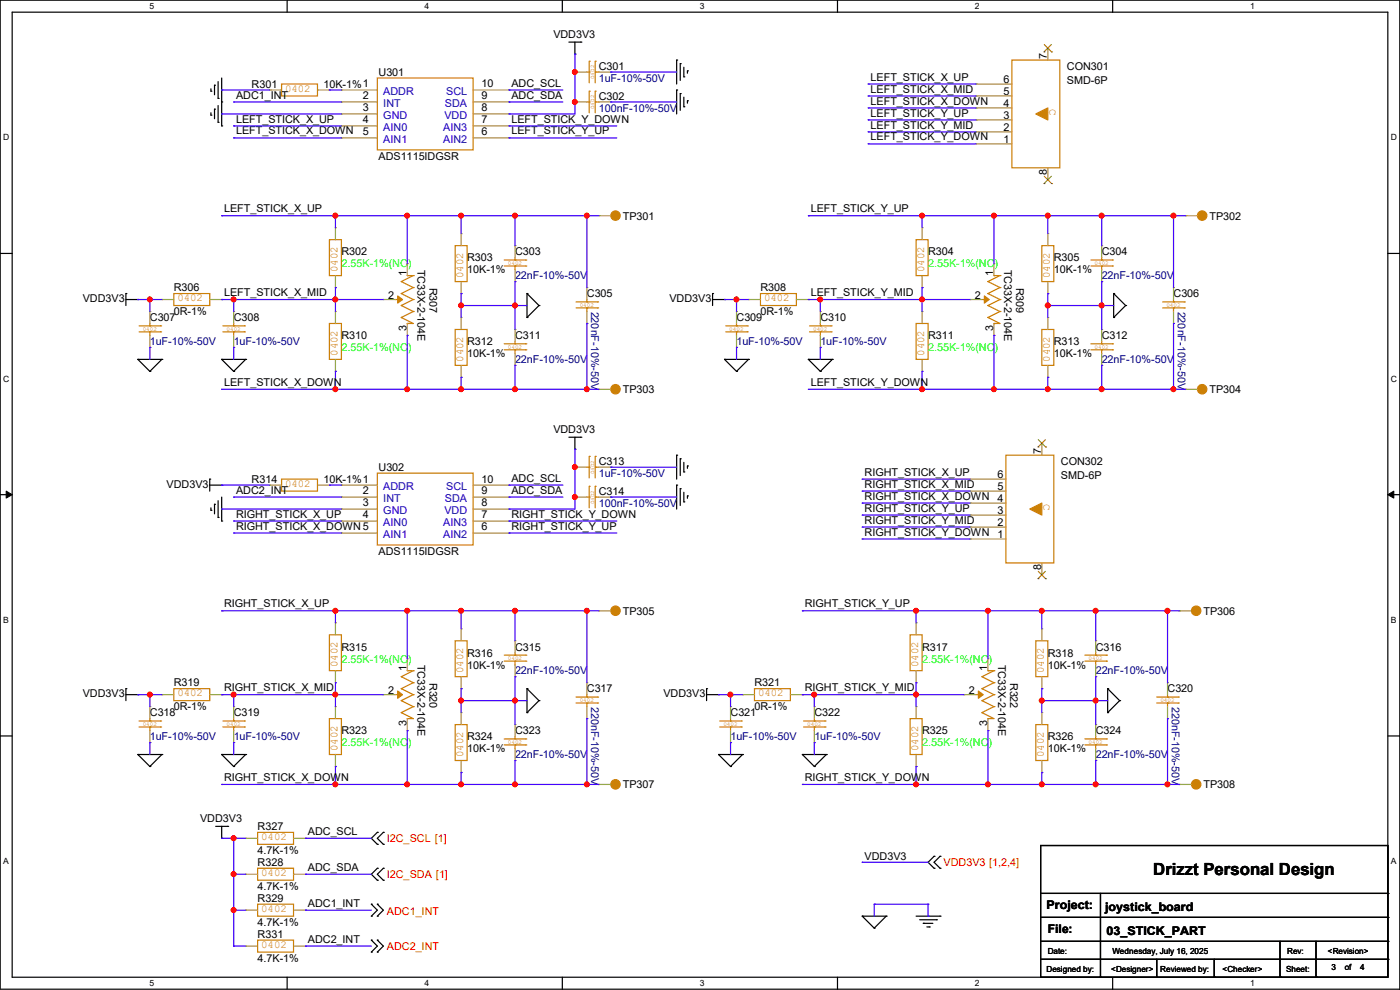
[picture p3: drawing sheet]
<svg xmlns="http://www.w3.org/2000/svg" width="297mm" height="210mm" viewBox="0 0 297 210" stroke-linecap="round" stroke-linejoin="round" font-family="sans-serif">
<path d="M0 0h297v209.8h-297zM2.6 2.6h291.8v204.7h-291.8z" fill="none" stroke="#000" stroke-width=".25"/>
<g fill="#fff">
<path d="M31.7 .3h1v2h-1z"/>
<path d="M31.7 207.6h1v1.9h-1z"/>
</g>
<path d="M60.9 0v2.6M60.9 207.3v2.5" fill="none" stroke="#000" stroke-width=".25"/>
<g fill="#fff">
<path d="M90.1 .3h1v2h-1z"/>
<path d="M90.1 207.6h1v1.9h-1z"/>
</g>
<path d="M119.3 0v2.6M119.3 207.3v2.5" fill="none" stroke="#000" stroke-width=".25"/>
<g fill="#fff">
<path d="M148.5 .3h.9v2h-.9z"/>
<path d="M148.5 207.6h.9v1.9h-.9z"/>
</g>
<path d="M177.7 0v2.6M177.7 207.3v2.5" fill="none" stroke="#000" stroke-width=".25"/>
<g fill="#fff">
<path d="M206.8 .3h1v2h-1z"/>
<path d="M206.8 207.6h1v1.9h-1z"/>
</g>
<path d="M236.1 0v2.6M236.1 207.3v2.5" fill="none" stroke="#000" stroke-width=".25"/>
<g fill="#fff">
<path d="M265.2 .3h1v2h-1z"/>
<path d="M265.2 207.6h1v1.9h-1z"/>
<path d="M.7 28.2h1.2v1.9h-1.2z"/>
<path d="M295.1 28.2h1.2v1.9h-1.2z"/>
<path d="M.7 79.3h1.2v2h-1.2z"/>
<path d="M295.1 79.3h1.2v2h-1.2z"/>
</g>
<path d="M0 53.8h2.6M294.4 53.8h2.6" fill="none" stroke="#000" stroke-width=".25"/>
<g fill="#fff">
<path d="M.7 130.5h1.2v2h-1.2z"/>
<path d="M295.1 130.5h1.1v2h-1.1z"/>
</g>
<path d="M0 104.9h2.6M294.4 104.9h2.6" fill="none" stroke="#000" stroke-width=".25"/>
<path d="M1.3 104.2l1.3 .7-1.3 .8zM294.4 104.9l1.3-.7v1.5z" fill="#000" stroke="#000" stroke-width=".21"/>
<g fill="#fff">
<path d="M.7 181.7h1.2v2h-1.2z"/>
<path d="M295.1 181.7h1.1v2h-1.1z"/>
</g>
<g fill="none" stroke="#000" stroke-width=".25">
<path d="M44.7 19.3h.1M44.7 18.8v.5M45.5 18.1h.1M45.5 18.1v2M46.3 17.3v3.6M47 16.6v10.1M120.7 8.9h2.5M122 11.5h.1M122 8.9v2.6M123.2 8.9h.1M143.6 12.7h.1M143.6 19.1h.1"/>
<path d="M143.6 12.7v5.1M143.6 19.1v5.1M144.3 13.5h.1M144.3 19.9h.1M144.3 13.5v3.6M144.3 19.9v3.5M145.1 16.3h.1M145.1 14.3v2M145.8 15h.1M145.8 15v.5M44.7 24.4h.1M44.7 23.9v.5"/>
<path d="M45.5 23.2h.1M45.5 23.2v2M46.3 20.9h.1M46.3 26h.1M46.3 22.4v3.6M47 21.6h.1M47 26.7h.1M145.1 22.6h.1M145.1 20.6v2M145.8 21.4h.1M145.8 21.4v.5M26.7 62.3h.1"/>
<path d="M26.7 63.5h2.6M26.7 62.3v2.5M29.3 63.5h.1M29.3 76.2h.1M29.3 76.2h5M29.3 76.2l2.5 2.6M31.8 78.8h.1M34.3 76.2h.1M34.3 76.2l-2.5 2.6M47 76.2h.1M47 76.2h5.1M47 76.2l2.6 2.6"/>
<path d="M49.6 78.8h.1M52.1 76.2h.1M52.1 76.2l-2.5 2.6M111.8 62.3h.1M111.8 67.4h.1M111.8 62.3v5.1M111.8 62.3l2.5 2.5M114.3 64.8h.1M114.3 64.8l-2.5 2.6M151.2 62.3h.1M151.2 63.5h2.5M151.2 62.3v2.5"/>
<path d="M153.7 63.5h.1M153.7 76.2h.1M153.7 76.2h5.1M153.7 76.2l2.6 2.6M156.3 78.8h.1M158.8 76.2h.1M158.8 76.2l-2.5 2.6M171.5 76.2h.1M171.5 76.2h5.1M171.5 76.2l2.5 2.6M174 78.8h.1M176.6 76.2h.1"/>
<path d="M176.6 76.2l-2.6 2.6M236.3 62.3h.1M236.3 67.4h.1M236.3 62.3v5.1M236.3 62.3l2.5 2.5M238.8 64.8h.1M238.8 64.8l-2.5 2.6M120.7 92.8h2.5M122 95.3h.1M122 92.8v2.5M123.2 92.8h.1M143.6 96.6h.1"/>
<path d="M143.6 96.6v5M144.3 97.3h.1M144.3 97.3v3.6M145.1 98.1v2M145.8 98.8h.1M145.8 98.8v.6M44.5 101.6h.1M44.5 102.9h2.5M44.5 101.6v2.6M44.7 108.2h.1M44.7 107.7v.5M45.5 107h.1"/>
<path d="M45.5 107v2M46.3 109.8h.1M46.3 106.2v3.6M47 110.5h.1M47 102.9h.1M47 105.5v5M143.6 102.9h.1M143.6 102.9v5.1M144.3 103.7h.1M144.3 103.7v3.5M145.1 100.1h.1M145.1 106.5h.1"/>
<path d="M145.1 104.4v2.1M145.8 105.2h.1M145.8 105.2v.5M0 156.1h2.6M26.7 146.1h.1M26.7 146.1v2.5M26.7 147.4h2.6M29.3 147.4h.1M111.8 146.1h.1M111.8 151.2h.1M111.8 146.1v5.1M111.8 146.1l2.5 2.5"/>
<path d="M114.3 148.6h.1M114.3 148.6l-2.5 2.6M149.9 146.1h.1M149.9 147.4h2.5M149.9 146.1v2.5M152.4 147.4h.1M235 146.1h.1M235 151.2h.1M235 146.1v5.1M235 146.1l2.5 2.5M237.5 148.6h.1M237.5 148.6l-2.5 2.6"/>
<path d="M294.4 156.1h2.6M29.3 160.1h.1M29.3 160.1h5M29.3 160.1l2.5 2.5M31.8 162.6h.1M34.3 160.1h.1M34.3 160.1l-2.5 2.5M45.8 175.3h2.5M47 160.1h.1M47 177.8h.1M47 175.3v2.5M47 160.1h5.1"/>
<path d="M47 160.1l2.6 2.5M48.3 175.3h.1M49.6 162.6h.1M52.1 160.1h.1M52.1 160.1l-2.5 2.5M80.1 176.6h.1M80.1 179.1h.1M80.1 176.6l-1.3 1.2 1.3 1.3M81.3 179.1h.1M81.3 176.6h.1M81.3 176.6l-1.2 1.2 1.2 1.3M152.4 160.1h.1"/>
<path d="M152.4 160.1h5.1M152.4 160.1l2.6 2.5M155 162.6h.1M157.5 160.1h.1M157.5 160.1l-2.5 2.5M170.2 160.1h.1M170.2 160.1h5.1M170.2 160.1l2.6 2.5M172.8 162.6h.1M175.3 160.1h.1M175.3 160.1l-2.5 2.5M220.8 179.4h73.6v27.9h-73.6z"/>
<path d="M78.8 194.4h.1M78.8 191.8h.1M78.8 199.4h.1M78.8 191.8l1.3 1.3-1.3 1.3M78.8 199.4l1.3 1.3-1.3 1.3M80.1 194.4h.1M80.1 191.8h.1M80.1 199.4h.1M80.1 184.2h.1M80.1 186.7h.1M80.1 191.8l1.2 1.3-1.2 1.3M80.1 199.4l1.2 1.3-1.2 1.3"/>
<path d="M80.1 184.2l-1.3 1.3 1.3 1.2M81.3 186.7h.1M81.3 184.2h.1M81.3 184.2l-1.2 1.3 1.2 1.2M182.9 194.4h.1M182.9 194.4h5.1M182.9 194.4l2.6 2.5M185.5 196.9h.1M188 194.4h.1M188 194.4l-2.5 2.5M194.4 194.4h5M195.1 195.1h3.6"/>
<path d="M195.9 195.9h.1M195.9 195.9h2M196.6 196.6h.5M197.1 196.6h.1M198.2 181.7h.1M198.2 184.2h.1M198.2 181.7l-1.3 1.2 1.3 1.3M198.7 195.1h.1M199.4 194.4h.1M199.4 184.2h.1M199.4 181.7h.1M199.4 181.7l-1.2 1.2 1.2 1.3"/>
<path d="M220.8 189.5h73.6M220.8 194.6h73.6M220.8 199.7h73.6M233.5 189.5v17.8M271.6 199.7v7.6M279.2 199.7v7.6M294.4 189.5h.1M294.4 194.6h.1M294.4 199.7h.1M78.8 202h.1M80.1 202h.1M220.8 203.5h73.6"/>
<path d="M233.5 207.3h.1M245.4 207.3h.1M245.4 203.5v3.8M257.6 207.3h.1M257.6 203.5v3.8M271.6 207.3h.1M279.2 207.3h.1M294.4 203.5h.1"/>
</g>
<g fill="#cc8006" stroke="#cc8006" stroke-width=".25">
<path d="M84.4 146.6l1 .8-1 .7z" fill-rule="evenodd"/>
<path d="M84.4 62.8l1 .7-1 .8z" fill-rule="evenodd"/>
<path d="M208.8 62.8l1 .7-1 .8z" fill-rule="evenodd"/>
<path d="M207.6 146.6l1 .8-1 .7z" fill-rule="evenodd"/>
<path d="M219.8 24.2l2.5-1.3v2.5z" fill-rule="evenodd"/>
<path d="M218.5 108l2.5-1.3v2.6z" fill-rule="evenodd"/>
<circle cx="255" cy="45.7" r=".99"/>
<circle cx="130.6" cy="82.6" r=".99"/>
<circle cx="130.6" cy="166.4" r=".99"/>
<circle cx="130.6" cy="129.6" r=".99"/>
<circle cx="253.8" cy="166.4" r=".99"/>
<circle cx="253.8" cy="129.6" r=".99"/>
<circle cx="130.6" cy="45.7" r=".99"/>
<circle cx="255" cy="82.6" r=".99"/>
</g>
<g fill="none" stroke="#a84" stroke-width=".25">
<path d="M57.2 19.1h.1M57.2 19.1h2.5M67.4 19.1h2.5M69.9 19.1h.1M72.4 19.1h.1M72.4 19.1h7.7M100.4 19.1h7.6M108 19.1h.1M122 15.3h.1M122 15.3h2.5M127 15.3h2.6M129.6 15.3h.1"/>
<path d="M207.1 17.8h.1M207.1 17.8h7.6M222.3 10.2h.1M222.3 10.2v2.5M72.4 21.6h.1M72.4 24.2h.1M72.4 26.7h.1M72.4 29.3h.1M72.4 21.6h7.7M72.4 24.2h7.7M72.4 26.7h7.7M72.4 29.3h7.7"/>
<path d="M100.4 21.6h7.6M100.4 24.2h7.6M100.4 26.7h7.6M100.4 29.3h7.6M108 29.3h.1M108 26.7h.1M108 24.2h.1M108 21.6h.1M122 21.6h.1M122 21.6h2.5M127 21.6h2.6M129.6 21.6h.1"/>
<path d="M207.1 30.5h.1M207.1 28h.1M207.1 25.4h.1M207.1 22.9h.1M207.1 20.4h.1M207.1 30.5h7.6M207.1 28h7.6M207.1 25.4h7.6M207.1 22.9h7.6M207.1 20.4h7.6M222.3 38.1h.1M222.3 35.6v2.5"/>
<path d="M71.2 48.3h.1M71.2 48.3v2.5M71.2 58.5v2.5M86.4 55.9h.1M86.4 55.9v2.6M97.8 49.6h.1M97.8 49.6v2.5M97.8 59.7v2.6M109.3 52.1h.1M109.3 59.7h.1M109.3 52.1v2.6M109.3 57.2v2.5"/>
<path d="M127 45.8h.1M127 45.8h2.6M195.6 48.3h.1M195.6 48.3v2.5M195.6 58.5v2.5M210.9 55.9h.1M210.9 55.9v2.6M222.3 49.6h.1M222.3 49.6v2.5M222.3 59.7v2.6M233.7 52.1h.1M233.7 59.7h.1"/>
<path d="M233.7 52.1v2.6M233.7 57.2v2.5M251.5 45.8h.1M251.5 45.8h2.5M31.8 66.1h.1M31.8 73.7h.1M31.8 66.1v2.5M31.8 71.2v2.5M34.3 63.5h.1M34.3 63.5h2.6M44.5 63.5h2.5M47 63.5h.1"/>
<path d="M49.6 66.1h.1M49.6 73.7h.1M49.6 66.1v2.5M49.6 71.2v2.5M71.2 61h.1M71.2 66.1h.1M71.2 78.8h.1M71.2 66.1v2.5M71.2 76.2v2.6M81.3 63.5h.1M81.3 63.5h2.6M86.4 71.2h.1"/>
<path d="M86.4 68.6v2.6M97.8 67.4h.1M97.8 62.3h.1M97.8 67.4v2.5M97.8 77.5v2.6M109.3 69.9h.1M109.3 77.5h.1M109.3 69.9v2.5M109.3 75v2.5M124.5 61h.1M124.5 68.6h.1M124.5 61v2.5"/>
<path d="M124.5 66.1v2.5M156.3 66.1h.1M156.3 73.7h.1M156.3 66.1v2.5M156.3 71.2v2.5M158.8 63.5h.1M158.8 63.5h2.5M169 63.5h2.5M171.5 63.5h.1M174 66.1h.1M174 73.7h.1M174 66.1v2.5"/>
<path d="M174 71.2v2.5M195.6 66.1h.1M195.6 78.8h.1M195.6 61h.1M195.6 66.1v2.5M195.6 76.2v2.6M205.8 63.5h.1M205.8 63.5h2.5M210.9 71.2h.1M210.9 68.6v2.6M222.3 62.3h.1M222.3 67.4h.1"/>
<path d="M222.3 67.4v2.5M222.3 77.5v2.6M233.7 69.9h.1M233.7 77.5h.1M233.7 69.9v2.5M233.7 75v2.5M249 61h.1M249 68.6h.1M249 61v2.5M249 66.1v2.5M97.8 80.1h.1M122 99.1h.1"/>
<path d="M122 99.1h2.5M127 82.6h.1M127 82.6h2.6M127 99.1h2.6M129.6 99.1h.1M221 94h.1M221 94v2.6M222.3 80.1h.1M251.5 82.6h.1M251.5 82.6h2.5M57.2 102.9h.1M57.2 102.9h2.5"/>
<path d="M67.4 102.9h2.5M69.9 102.9h.1M72.4 102.9h.1M72.4 105.5h.1M72.4 108h.1M72.4 110.5h.1M72.4 113.1h.1M72.4 105.5h7.7M72.4 102.9h7.7M72.4 108h7.7M72.4 110.5h7.7M72.4 113.1h7.7"/>
<path d="M100.4 105.5h7.6M100.4 102.9h7.6M100.4 108h7.6M100.4 110.5h7.6M100.4 113.1h7.6M108 113.1h.1M108 110.5h.1M108 108h.1M108 105.5h.1M108 102.9h.1M122 105.5h.1M122 105.5h2.5"/>
<path d="M127 105.5h2.6M129.6 105.5h.1M205.8 114.3h.1M205.8 111.8h.1M205.8 109.3h.1M205.8 106.7h.1M205.8 104.2h.1M205.8 101.6h.1M205.8 114.3h7.6M205.8 111.8h7.6M205.8 109.3h7.6M205.8 106.7h7.6"/>
<path d="M205.8 104.2h7.6M205.8 101.6h7.6M221 119.4v2.6M71.2 132.1h.1M71.2 132.1v2.6M86.4 139.7h.1M86.4 139.7v2.6M97.8 133.4h.1M97.8 133.4v2.5M109.3 135.9h.1M109.3 135.9v2.6M127 129.6h.1"/>
<path d="M127 129.6h2.6M194.4 132.1h.1M194.4 132.1v2.6M209.6 139.7h.1M209.6 139.7v2.6M221 133.4h.1M221 122h.1M221 133.4v2.5M232.5 135.9h.1M232.5 135.9v2.6M250.2 129.6h.1M250.2 129.6h2.6"/>
<path d="M31.8 149.9h.1M31.8 157.5h.1M31.8 149.9v2.5M31.8 155v2.5M34.3 147.4h.1M34.3 147.4h2.6M44.5 147.4h2.5M47 147.4h.1M49.6 149.9h.1M49.6 157.5h.1M49.6 149.9v2.5M49.6 155v2.5"/>
<path d="M71.2 149.9h.1M71.2 144.8h.1M71.2 142.3v2.5M71.2 149.9v2.5M81.3 147.4h.1M81.3 147.4h2.6M86.4 155h.1M86.4 152.4v2.6M97.8 146.1h.1M97.8 151.2h.1M97.8 143.6v2.5M97.8 151.2v2.5"/>
<path d="M109.3 153.7h.1M109.3 143.6h.1M109.3 141v2.6M109.3 153.7v2.6M109.3 158.8v2.5M124.5 144.8h.1M124.5 152.4h.1M124.5 144.8v2.6M124.5 149.9v2.5M155 149.9h.1M155 157.5h.1M155 149.9v2.5"/>
<path d="M155 155v2.5M157.5 147.4h.1M157.5 147.4h2.6M167.7 147.4h2.5M170.2 147.4h.1M172.8 149.9h.1M172.8 157.5h.1M172.8 149.9v2.5M172.8 155v2.5M194.4 149.9h.1M194.4 144.8h.1M194.4 142.3v2.5"/>
<path d="M194.4 149.9v2.5M204.5 147.4h.1M204.5 147.4h2.6M209.6 155h.1M209.6 152.4v2.6M221 146.1h.1M221 151.2h.1M221 143.6v2.5M221 151.2v2.5M232.5 143.6h.1M232.5 153.7h.1M232.5 141v2.6"/>
<path d="M232.5 153.7v2.6M232.5 158.8v2.5M247.7 144.8h.1M247.7 152.4h.1M247.7 144.8v2.6M247.7 149.9v2.5M52.1 177.8h.1M52.1 177.8h2.6M62.3 177.8h2.5M64.8 177.8h.1M71.2 162.6h.1M71.2 160.1v2.5"/>
<path d="M97.8 163.9h.1M97.8 161.3v2.6M109.3 161.3h.1M127 166.4h.1M127 166.4h2.6M194.4 162.6h.1M194.4 160.1v2.5M221 163.9h.1M221 161.3v2.6M232.5 161.3h.1M250.2 166.4h.1M250.2 166.4h2.6"/>
<path d="M52.1 185.5h.1M52.1 193.1h.1M52.1 185.5h2.6M52.1 193.1h2.6M62.3 185.5h2.5M62.3 193.1h2.5M64.8 185.5h.1M64.8 193.1h.1M52.1 200.7h.1M52.1 200.7h2.6M62.3 200.7h2.5M64.8 200.7h.1"/>
</g>
<g fill="none" stroke="#cc8006" stroke-width=".25">
<path d="M59.7 17.8h7.7v2.6h-7.7zM80.1 16.6h20.3v15.2h-20.3zM124.5 15.3h.5M125 15.3h.1M125 13h.1M125 19.3h.1M125 13v4.6M125 19.3v4.6M126.3 13h.1M126.3 15.3h.1M126.3 19.3h.1M126.3 13v4.6"/>
<path d="M126.3 19.3v4.6M126.3 15.3h.7M214.7 12.7h10.1v22.9h-10.1zM124.5 21.6h.5M125 21.6h.1M126.3 21.6h.1M126.3 21.6h.7M69.9 50.8h2.5v7.7h-2.5zM85.1 59.7h.1M85.1 59.7l2.6 1.3M86.4 58.5h.1M86.4 58.5h1"/>
<path d="M87.7 58.5h.1M87.7 58.5l-2.6 1.2M96.6 52.1h2.5v7.6h-2.5zM107 56.4h4.5M107 55.2h4.5M109.3 55.2h.1M109.3 56.4h.1M109.3 54.7v.5M109.3 56.4v.8M111.5 56.4h.1M111.5 55.2h.1M194.4 50.8h2.5v7.7h-2.5z"/>
<path d="M209.6 59.7h.1M209.6 59.7l2.5 1.3M210.9 58.5h.1M210.9 58.5h1M212.1 58.5h.1M212.1 58.5l-2.5 1.2M221 52.1h2.6v7.6h-2.6zM231.4 56.4h4.6M231.4 55.2h4.6M233.7 55.2h.1M233.7 56.4h.1M233.7 54.7v.5"/>
<path d="M233.7 56.4v.8M236 56.4h.1M236 55.2h.1M29.5 70.4h4.6M29.5 69.1h4.6M31.8 69.1h.1M31.8 70.4h.1M31.8 68.6v.5M31.8 70.4v.8M34.1 70.4h.1M34.1 69.1h.1M36.9 62.3h7.6v2.5h-7.6z"/>
<path d="M47.3 70.4h4.6M47.3 69.1h4.6M49.6 69.1h.1M49.6 70.4h.1M49.6 68.6v.5M49.6 70.4v.8M51.9 70.4h.1M51.9 69.1h.1M69.9 68.6h2.5v7.6h-2.5zM83.9 63.5h1.2M85.1 63.5h.1M85.1 67.4h.1"/>
<path d="M85.1 64.8h.1M85.1 62.3h.1M85.1 67.4l2.6 1.2h-1.3M85.1 64.8l2.6 1.3M85.1 62.3l2.6 1.2M86.4 68.6h.1M87.7 66.1h.1M87.7 63.5h.1M87.7 61h.1M87.7 66.1l-2.6 1.3M87.7 63.5l-2.6 1.3M87.7 61l-2.6 1.3"/>
<path d="M96.6 69.9h2.5v7.6h-2.5zM107 74.2h4.5M107 72.9h4.5M109.3 72.9h.1M109.3 74.2h.1M109.3 72.4v.5M109.3 74.2v.8M111.5 74.2h.1M111.5 72.9h.1M122.2 65.3h4.6M122.2 64.1h4.6M124.5 64.1h.1"/>
<path d="M124.5 65.3h.1M124.5 63.5v.6M124.5 65.3v.8M126.8 65.3h.1M126.8 64.1h.1M154 70.4h4.5M154 69.1h4.5M156.3 69.1h.1M156.3 70.4h.1M156.3 68.6v.5M156.3 70.4v.8M158.5 70.4h.1"/>
<path d="M158.5 69.1h.1M161.3 62.3h7.7v2.5h-7.7zM171.7 70.4h4.6M171.7 69.1h4.6M174 69.1h.1M174 70.4h.1M174 68.6v.5M174 70.4v.8M176.3 70.4h.1M176.3 69.1h.1M194.4 68.6h2.5v7.6h-2.5zM208.3 63.5h1.3"/>
<path d="M209.6 63.5h.1M209.6 67.4h.1M209.6 64.8h.1M209.6 62.3h.1M209.6 67.4l2.5 1.2h-1.2M209.6 64.8l2.5 1.3M209.6 62.3l2.5 1.2M210.9 68.6h.1M212.1 66.1h.1M212.1 63.5h.1M212.1 61h.1M212.1 66.1l-2.5 1.3"/>
<path d="M212.1 63.5l-2.5 1.3M212.1 61l-2.5 1.3M221 69.9h2.6v7.6h-2.6zM231.4 74.2h4.6M231.4 72.9h4.6M233.7 72.9h.1M233.7 74.2h.1M233.7 72.4v.5M233.7 74.2v.8M236 74.2h.1M236 72.9h.1M246.7 65.3h4.5"/>
<path d="M246.7 64.1h4.5M249 64.1h.1M249 65.3h.1M249 63.5v.6M249 65.3v.8M251.2 65.3h.1M251.2 64.1h.1M124.5 99.1h.5M125 99.1h.1M125 96.8h.1M125 96.8v4.6M126.3 96.8h.1"/>
<path d="M126.3 99.1h.1M126.3 96.8v4.6M126.3 99.1h.7M213.4 96.6h10.2v22.8h-10.2zM59.7 101.6h7.7v2.6h-7.7zM80.1 100.4h20.3v15.2h-20.3zM124.5 105.5h.5M125 105.5h.1M125 103.2h.1M125 103.2v4.5M126.3 103.2h.1M126.3 105.5h.1"/>
<path d="M126.3 105.5h.7M126.3 103.2v4.5M69.9 134.7h2.5v7.6h-2.5zM96.6 135.9h2.5v7.7h-2.5zM107 139h4.5M109.3 139h.1M109.3 138.5v.5M111.5 139h.1M193.1 134.7h2.5v7.6h-2.5zM219.8 135.9h2.5v7.7h-2.5zM230.2 139h4.5M232.5 139h.1"/>
<path d="M232.5 138.5v.5M234.7 139h.1M29.5 154.2h4.6M29.5 153h4.6M31.8 153h.1M31.8 154.2h.1M31.8 152.4v.6M31.8 154.2v.8M34.1 154.2h.1M34.1 153h.1M36.9 146.1h7.6v2.5h-7.6zM47.3 154.2h4.6"/>
<path d="M47.3 153h4.6M49.6 153h.1M49.6 154.2h.1M49.6 152.4v.6M49.6 154.2v.8M51.9 154.2h.1M51.9 153h.1M69.9 152.4h2.5v7.7h-2.5zM83.9 147.4h1.2M85.1 147.4h.1M85.1 151.2h.1M85.1 148.6h.1"/>
<path d="M85.1 146.1h.1M85.1 143.6h.1M85.1 151.2l2.6 1.2h-1.3M85.1 148.6l2.6 1.3M85.1 146.1l2.6 1.3M85.1 143.6l2.6 1.2M86.4 152.4h.1M86.4 142.3h.1M86.4 142.3h1M87.7 149.9h.1M87.7 147.4h.1M87.7 144.8h.1"/>
<path d="M87.7 142.3h.1M87.7 149.9l-2.6 1.3M87.7 147.4l-2.6 1.2M87.7 144.8l-2.6 1.3M87.7 142.3l-2.6 1.3M96.6 153.7h2.5v7.6h-2.5zM107 140.3h4.5M107 158h4.5M107 156.8h4.5M109.3 156.8h.1M109.3 158h.1M109.3 140.3h.1"/>
<path d="M109.3 140.3v.7M109.3 156.3v.5M109.3 158v.8M111.5 158h.1M111.5 156.8h.1M111.5 140.3h.1M122.2 149.1h4.6M122.2 147.9h4.6M124.5 147.9h.1M124.5 149.1h.1M124.5 147.4v.5M124.5 149.1v.8"/>
<path d="M126.8 149.1h.1M126.8 147.9h.1M152.7 154.2h4.6M152.7 153h4.6M155 153h.1M155 154.2h.1M155 152.4v.6M155 154.2v.8M157.3 154.2h.1M157.3 153h.1M160.1 146.1h7.6v2.5h-7.6zM170.5 154.2h4.5"/>
<path d="M170.5 153h4.5M172.8 153h.1M172.8 154.2h.1M172.8 152.4v.6M172.8 154.2v.8M175 154.2h.1M175 153h.1M193.1 152.4h2.5v7.7h-2.5zM207.1 147.4h1.2M208.3 147.4h.1M208.3 151.2h.1M208.3 148.6h.1"/>
<path d="M208.3 146.1h.1M208.3 143.6h.1M208.3 151.2l2.6 1.2h-1.3M208.3 148.6l2.6 1.3M208.3 146.1l2.6 1.3M208.3 143.6l2.6 1.2M209.6 152.4h.1M209.6 142.3h.1M209.6 142.3h1M210.9 149.9h.1M210.9 147.4h.1M210.9 144.8h.1"/>
<path d="M210.9 142.3h.1M210.9 149.9l-2.6 1.3M210.9 147.4l-2.6 1.2M210.9 144.8l-2.6 1.3M210.9 142.3l-2.6 1.3M219.8 153.7h2.5v7.6h-2.5zM230.2 140.3h4.5M230.2 158h4.5M230.2 156.8h4.5M232.5 140.3h.1M232.5 156.8h.1M232.5 158h.1"/>
<path d="M232.5 140.3v.7M232.5 156.3v.5M232.5 158v.8M234.7 140.3h.1M234.7 158h.1M234.7 156.8h.1M245.4 149.1h4.6M245.4 147.9h4.6M247.7 147.9h.1M247.7 149.1h.1M247.7 147.4v.5M247.7 149.1v.8"/>
<path d="M250 149.1h.1M250 147.9h.1M54.7 176.6h7.6v2.5h-7.6zM54.7 184.2h7.6v2.5h-7.6zM54.7 199.4h7.6v2.6h-7.6zM54.7 191.8h7.6v2.6h-7.6z"/>
</g>
<g fill="none" stroke="#804000" stroke-width=".21">
<path d="M221.5 11h.1M221.5 9.4l1.6 1.6M223.1 9.4l-1.6 1.6M223.1 11h.1M221.5 38.9h.1M221.5 37.4l1.6 1.5M223.1 37.4l-1.6 1.5M223.1 38.9h.1M220.2 94.8h.1M220.3 93.3l1.5 1.5M221.8 93.3l-1.6 1.5M221.8 94.8h.1"/>
<path d="M220.2 122.8h.1M220.3 121.2l1.5 1.6M221.8 121.2l-1.6 1.6M221.8 122.8h.1"/>
</g>
<g fill="none" stroke="#4200ff" stroke-width=".25">
<path d="M47 19.1h.1M47 19.1h10.2M69.9 19.1h.1M69.9 19.1h2.5M108 19.1h.1M108 19.1h11.4M122 11.5h.1M122 15.3h.1M122 11.5v12.7h-14M129.6 15.3h.1M129.6 15.3h14M184.2 17.8h.1"/>
<path d="M184.2 17.8h22.9M47 24.2h.1M47 24.2h25.4M49.6 21.6h.1M49.6 29.3h.1M49.6 26.7h.1M49.6 21.6h22.8M49.6 29.3h22.8M49.6 26.7h22.8M108 21.6h.1M108 24.2h.1M108 29.3h.1"/>
<path d="M108 26.7h.1M108 21.6h11.4M108 29.3h22.9M108 26.7h22.9M122 21.6h.1M129.6 21.6h.1M129.6 21.6h14M184.2 20.4h.1M184.2 22.9h.1M184.2 25.4h.1M184.2 28h.1M184.2 30.5h.1"/>
<path d="M184.2 20.4h22.9M184.2 22.9h22.9M184.2 25.4h22.9M184.2 28h22.9M184.2 30.5h22.9M47 45.8h.1M47 45.8h80M71.2 45.8h.1M71.2 45.8v2.5M86.4 45.8h.1M86.4 45.8v10.1M97.8 45.8h.1"/>
<path d="M97.8 45.8v3.8M109.3 59.7h.1M109.3 45.8h.1M109.3 45.8v6.3M109.3 59.7v10.2M124.5 45.8h.1M124.5 45.8v15.2M171.5 45.8h.1M171.5 45.8h80M195.6 45.8h.1M195.6 45.8v2.5M210.9 45.8h.1"/>
<path d="M210.9 45.8v10.1M222.3 45.8h.1M222.3 45.8v3.8M233.7 45.8h.1M233.7 59.7h.1M233.7 45.8v6.3M233.7 59.7v10.2M249 45.8h.1M249 45.8v15.2M29.3 63.5h.1M29.3 63.5h5M31.8 63.5h.1"/>
<path d="M31.8 73.7h.1M31.8 63.5v2.6M31.8 73.7v2.5M47 63.5h.1M47 63.5h34.3M49.6 63.5h.1M49.6 73.7h.1M49.6 63.5v2.6M49.6 73.7v2.5M71.2 61h.1M71.2 78.8h.1M71.2 63.5h.1"/>
<path d="M71.2 61v5.1M71.2 78.8v3.8M86.4 71.2h.1M86.4 71.2v11.4M97.8 62.3h.1M97.8 64.8h.1M97.8 62.3v5.1M97.8 64.8h14M109.3 64.8h.1M109.3 77.5h.1M109.3 77.5v5.1M124.5 68.6h.1"/>
<path d="M124.5 68.6v14M153.7 63.5h.1M153.7 63.5h5.1M156.3 63.5h.1M156.3 73.7h.1M156.3 63.5v2.6M156.3 73.7v2.5M171.5 63.5h.1M171.5 63.5h34.3M174 63.5h.1M174 73.7h.1M174 63.5v2.6"/>
<path d="M174 73.7v2.5M195.6 61h.1M195.6 63.5h.1M195.6 78.8h.1M195.6 61v5.1M195.6 78.8v3.8M210.9 71.2h.1M210.9 71.2v11.4M222.3 62.3h.1M222.3 64.8h.1M222.3 64.8h14M222.3 62.3v5.1"/>
<path d="M233.7 64.8h.1M233.7 77.5h.1M233.7 77.5v5.1M249 68.6h.1M249 68.6v14M47 82.6h.1M47 82.6h80M71.2 82.6h.1M86.4 82.6h.1M97.8 80.1h.1M97.8 82.6h.1M97.8 80.1v2.5"/>
<path d="M109.3 82.6h.1M122 95.3h.1M122 99.1h.1M122 95.3v12.7h-14M124.5 82.6h.1M129.6 99.1h.1M129.6 99.1h14M171.5 82.6h.1M171.5 82.6h80M195.6 82.6h.1M210.9 82.6h.1M222.3 80.1h.1"/>
<path d="M222.3 82.6h.1M222.3 80.1v2.5M233.7 82.6h.1M249 82.6h.1M47 108h.1M47 102.9h.1M47 102.9h10.2M47 108h25.4M49.6 105.5h.1M49.6 110.5h.1M49.6 113.1h.1M49.6 105.5h22.8"/>
<path d="M49.6 110.5h22.8M49.6 113.1h22.8M69.9 102.9h.1M69.9 102.9h2.5M108 102.9h.1M108 105.5h.1M108 108h.1M108 110.5h.1M108 113.1h.1M108 102.9h11.4M108 105.5h11.4M108 110.5h22.9"/>
<path d="M108 113.1h22.9M122 105.5h.1M129.6 105.5h.1M129.6 105.5h14M182.9 101.6h.1M182.9 104.2h.1M182.9 106.7h.1M182.9 109.3h.1M182.9 111.8h.1M182.9 114.3h.1M182.9 101.6h22.9M182.9 104.2h22.9"/>
<path d="M182.9 106.7h22.9M182.9 109.3h22.9M182.9 111.8h22.9M182.9 114.3h22.9M47 129.6h.1M47 129.6h80M71.2 129.6h.1M71.2 129.6v2.5M86.4 129.6h.1M86.4 129.6v10.1M97.8 129.6h.1M97.8 129.6v3.8"/>
<path d="M109.3 129.6h.1M109.3 129.6v6.3M124.5 129.6h.1M124.5 129.6v15.2M170.2 129.6h.1M170.2 129.6h80M194.4 129.6h.1M194.4 129.6v2.5M209.6 129.6h.1M209.6 129.6v10.1M221 129.6h.1M221 129.6v3.8"/>
<path d="M232.5 129.6h.1M232.5 129.6v6.3M247.7 129.6h.1M247.7 129.6v15.2M29.3 147.4h.1M29.3 147.4h5M31.8 147.4h.1M31.8 157.5h.1M31.8 147.4v2.5M31.8 157.5v2.6M47 147.4h.1M47 147.4h34.3"/>
<path d="M49.6 147.4h.1M49.6 157.5h.1M49.6 147.4v2.5M49.6 157.5v2.6M71.2 144.8h.1M71.2 147.4h.1M71.2 144.8v5.1M86.4 155h.1M86.4 155v11.4M97.8 146.1h.1M97.8 148.6h.1M97.8 146.1v5.1"/>
<path d="M97.8 148.6h14M109.3 143.6h.1M109.3 148.6h.1M109.3 143.6v10.1M124.5 152.4h.1M124.5 152.4v14M152.4 147.4h.1M152.4 147.4h5.1M155 147.4h.1M155 157.5h.1M155 147.4v2.5M155 157.5v2.6"/>
<path d="M170.2 147.4h.1M170.2 147.4h34.3M172.8 147.4h.1M172.8 157.5h.1M172.8 147.4v2.5M172.8 157.5v2.6M194.4 144.8h.1M194.4 147.4h.1M194.4 144.8v5.1M209.6 155h.1M209.6 155v11.4M221 146.1h.1"/>
<path d="M221 148.6h.1M221 148.6h14M221 146.1v5.1M232.5 143.6h.1M232.5 148.6h.1M232.5 143.6v10.1M247.7 152.4h.1M247.7 152.4v14M47 166.4h.1M47 177.8h.1M47 166.4h80M47 177.8h5.1"/>
<path d="M49.6 177.8h.1M49.6 177.8v22.9M64.8 177.8h.1M64.8 177.8h14M71.2 162.6h.1M71.2 166.4h.1M71.2 162.6v3.8M86.4 166.4h.1M97.8 163.9h.1M97.8 166.4h.1M97.8 163.9v2.5M109.3 161.3h.1"/>
<path d="M109.3 166.4h.1M109.3 161.3v5.1M124.5 166.4h.1M170.2 166.4h.1M170.2 166.4h80M194.4 162.6h.1M194.4 166.4h.1M194.4 162.6v3.8M209.6 166.4h.1M221 163.9h.1M221 166.4h.1M221 163.9v2.5"/>
<path d="M232.5 161.3h.1M232.5 166.4h.1M232.5 161.3v5.1M247.7 166.4h.1M49.6 193.1h.1M49.6 185.5h.1M49.6 193.1h2.5M49.6 185.5h2.5M64.8 185.5h.1M64.8 193.1h.1M64.8 193.1h14M64.8 185.5h14"/>
<path d="M182.9 182.9h.1M182.9 182.9h14M185.5 191.8h.1M185.5 191.8v2.6M185.5 191.8h11.4M196.9 191.8h.1M196.9 194.4h.1M196.9 191.8v2.6M49.6 200.7h.1M49.6 200.7h2.5M64.8 200.7h.1M64.8 200.7h14"/>
</g>
<g fill="#f00" stroke="#f00" stroke-width=".25">
<circle cx="86.4" cy="45.7" r=".49"/>
<circle cx="71.1" cy="45.7" r=".49"/>
<circle cx="86.4" cy="82.6" r=".49"/>
<circle cx="71.1" cy="82.6" r=".49"/>
<circle cx="97.8" cy="82.6" r=".49"/>
<circle cx="97.8" cy="64.8" r=".49"/>
<circle cx="97.8" cy="45.7" r=".49"/>
<circle cx="109.2" cy="64.8" r=".49"/>
<circle cx="109.2" cy="82.6" r=".49"/>
<circle cx="109.2" cy="45.7" r=".49"/>
<circle cx="49.6" cy="63.5" r=".49"/>
<circle cx="71.1" cy="63.5" r=".49"/>
<circle cx="31.8" cy="63.5" r=".49"/>
<circle cx="124.5" cy="45.7" r=".49"/>
<circle cx="124.5" cy="82.6" r=".49"/>
<circle cx="121.9" cy="15.3" r=".49"/>
<circle cx="121.9" cy="21.6" r=".49"/>
<circle cx="121.9" cy="99.1" r=".49"/>
<circle cx="121.9" cy="105.4" r=".49"/>
<circle cx="86.4" cy="129.6" r=".49"/>
<circle cx="71.1" cy="129.6" r=".49"/>
<circle cx="97.8" cy="129.6" r=".49"/>
<circle cx="109.2" cy="129.6" r=".49"/>
<circle cx="124.5" cy="129.6" r=".49"/>
<circle cx="109.2" cy="148.6" r=".49"/>
<circle cx="31.8" cy="147.3" r=".49"/>
<circle cx="49.6" cy="147.3" r=".49"/>
<circle cx="71.1" cy="147.3" r=".49"/>
<circle cx="97.8" cy="148.6" r=".49"/>
<circle cx="124.5" cy="166.4" r=".49"/>
<circle cx="86.4" cy="166.4" r=".49"/>
<circle cx="71.1" cy="166.4" r=".49"/>
<circle cx="97.8" cy="166.4" r=".49"/>
<circle cx="109.2" cy="166.4" r=".49"/>
<circle cx="195.6" cy="45.7" r=".49"/>
<circle cx="210.8" cy="45.7" r=".49"/>
<circle cx="233.7" cy="45.7" r=".49"/>
<circle cx="222.3" cy="45.7" r=".49"/>
<circle cx="248.9" cy="45.7" r=".49"/>
<circle cx="156.2" cy="63.5" r=".49"/>
<circle cx="195.6" cy="63.5" r=".49"/>
<circle cx="174" cy="63.5" r=".49"/>
<circle cx="233.7" cy="64.8" r=".49"/>
<circle cx="222.3" cy="64.8" r=".49"/>
<circle cx="248.9" cy="82.6" r=".49"/>
<circle cx="210.8" cy="82.6" r=".49"/>
<circle cx="195.6" cy="82.6" r=".49"/>
<circle cx="233.7" cy="82.6" r=".49"/>
<circle cx="222.3" cy="82.6" r=".49"/>
<circle cx="194.3" cy="129.6" r=".49"/>
<circle cx="209.6" cy="129.6" r=".49"/>
<circle cx="232.4" cy="129.6" r=".49"/>
<circle cx="221" cy="129.6" r=".49"/>
<circle cx="247.7" cy="129.6" r=".49"/>
<circle cx="155" cy="147.3" r=".49"/>
<circle cx="194.3" cy="147.3" r=".49"/>
<circle cx="172.7" cy="147.3" r=".49"/>
<circle cx="232.4" cy="148.6" r=".49"/>
<circle cx="221" cy="148.6" r=".49"/>
<circle cx="247.7" cy="166.4" r=".49"/>
<circle cx="209.6" cy="166.4" r=".49"/>
<circle cx="194.3" cy="166.4" r=".49"/>
<circle cx="232.4" cy="166.4" r=".49"/>
<circle cx="221" cy="166.4" r=".49"/>
<circle cx="49.6" cy="177.8" r=".49"/>
<circle cx="49.6" cy="193.1" r=".49"/>
<circle cx="49.6" cy="185.4" r=".49"/>
</g>
<text font-size="3.6" x="244.6" y="185.7">Drizzt Personal Design</text>
<g font-size="2.5">
<text x="222" y="192.9">Project:</text>
<text x="222.3" y="198">File:</text>
<text x="234.5" y="193.2">joystick_board</text>
<text x="234.7" y="198.2">03_STICK_PART</text>
</g>
<g font-size="2.3">
<text x="117.4" y="8">VDD3V3</text>
<text x="80.3" y="16.1">U301</text>
<text x="127" y="14.8">C301</text>
<text x="184.7" y="17.1">LEFT_STICK_X_UP</text>
<text x="212.9" y="17.6">6</text>
<text x="222.1" y="12.5" transform="rotate(-90 222.1 12.5)">7</text>
<text x="226.4" y="14.8">CON301</text>
<text x="226.4" y="17.9">SMD-6P</text>
<text x="50.1" y="20.9">ADC1_INT</text>
<text x="53.4" y="18.6">R301</text>
<text x="68.6" y="18.6">10K-1%1</text>
<text x="77" y="21.1">2</text>
<text x="77" y="23.6">3</text>
<text x="102.2" y="23.6">8</text>
<text x="102.2" y="21.1">9</text>
<text x="102.2" y="18.5">10</text>
<text x="108.5" y="18.4">ADC_SCL</text>
<text x="108.5" y="20.9">ADC_SDA</text>
<text x="127" y="21.2">C302</text>
<text x="184.7" y="19.6">LEFT_STICK_X_MID</text>
<text x="184.7" y="22.2">LEFT_STICK_X_DOWN</text>
<text x="212.9" y="22.7">4</text>
<text x="212.9" y="20.2">5</text>
<text x="50.1" y="28.5">LEFT_STICK_X_DOWN</text>
<text x="50.1" y="26">LEFT_STICK_X_UP</text>
<text x="77" y="26.2">4</text>
<text x="77" y="28.7">5</text>
<text x="102.2" y="28.7">6</text>
<text x="102.2" y="26.2">7</text>
<text x="108.5" y="28.5">LEFT_STICK_Y_UP</text>
<text x="108.5" y="26">LEFT_STICK_Y_DOWN</text>
<text x="184.7" y="24.7">LEFT_STICK_Y_UP</text>
<text x="184.7" y="27.3">LEFT_STICK_Y_MID</text>
<text x="184.7" y="29.8">LEFT_STICK_Y_DOWN</text>
<text x="212.9" y="27.8">2</text>
<text x="212.9" y="25.2">3</text>
<text x="80.3" y="33.9">ADS1115IDGSR</text>
<text x="212.9" y="30.3">1</text>
<text x="222.1" y="37.1" transform="rotate(-90 222.1 37.1)">8</text>
<text x="47.5" y="45">LEFT_STICK_X_UP</text>
<text x="132.1" y="46.6">TP301</text>
<text x="172" y="45">LEFT_STICK_Y_UP</text>
<text x="256.6" y="46.6">TP302</text>
<text x="72.4" y="54.2">R302</text>
<text x="86.2" y="58.5" transform="rotate(-90 86.2 58.5)">1</text>
<text x="88.6" y="57.2" transform="rotate(90 88.6 57.2)">TC33X-2-104E</text>
<text x="99.1" y="55.5">R303</text>
<text x="99.1" y="58">10K-1%</text>
<text x="109.3" y="54.2">C303</text>
<text x="196.9" y="54.2">R304</text>
<text x="210.7" y="58.5" transform="rotate(-90 210.7 58.5)">1</text>
<text x="213.1" y="57.2" transform="rotate(90 213.1 57.2)">TC33X-2-104E</text>
<text x="223.6" y="55.5">R305</text>
<text x="223.6" y="58">10K-1%</text>
<text x="233.7" y="54.2">C304</text>
<text x="17.6" y="64.1">VDD3V3</text>
<text x="36.9" y="61.8">R306</text>
<text x="47.5" y="62.8">LEFT_STICK_X_MID</text>
<text x="82.3" y="63.3">2</text>
<text x="91.1" y="61" transform="rotate(90 91.1 61)">R307</text>
<text x="124.5" y="63.1">C305</text>
<text x="142" y="64.1">VDD3V3</text>
<text x="161.3" y="61.8">R308</text>
<text x="172" y="62.8">LEFT_STICK_Y_MID</text>
<text x="206.8" y="63.3">2</text>
<text x="215.6" y="61" transform="rotate(90 215.6 61)">R309</text>
<text x="249" y="63.1">C306</text>
<text x="31.8" y="68.2">C307</text>
<text x="36.9" y="66.9">0R-1%</text>
<text x="49.6" y="68.2">C308</text>
<text x="72.4" y="72">R310</text>
<text x="86.2" y="70.1" transform="rotate(-90 86.2 70.1)">3</text>
<text x="109.3" y="72">C311</text>
<text x="156.3" y="68.2">C309</text>
<text x="161.3" y="66.9">0R-1%</text>
<text x="174" y="68.2">C310</text>
<text x="196.9" y="72">R311</text>
<text x="210.7" y="70.1" transform="rotate(-90 210.7 70.1)">3</text>
<text x="233.7" y="72">C312</text>
<text x="99.1" y="73.2">R312</text>
<text x="99.1" y="75.8">10K-1%</text>
<text x="223.6" y="73.2">R313</text>
<text x="223.6" y="75.8">10K-1%</text>
<text x="47.5" y="81.9">LEFT_STICK_X_DOWN</text>
<text x="132.1" y="83.4">TP303</text>
<text x="172" y="81.9">LEFT_STICK_Y_DOWN</text>
<text x="256.6" y="83.4">TP304</text>
<text x="117.4" y="91.8">VDD3V3</text>
<text x="80.3" y="99.9">U302</text>
<text x="127" y="98.6">C313</text>
<text x="183.4" y="100.9">RIGHT_STICK_X_UP</text>
<text x="211.6" y="101.4">6</text>
<text x="220.9" y="96.3" transform="rotate(-90 220.9 96.3)">7</text>
<text x="225.1" y="98.6">CON302</text>
<text x="225.1" y="101.7">SMD-6P</text>
<text x="35.3" y="103.5">VDD3V3</text>
<text x="50.1" y="104.7">ADC2_INT</text>
<text x="53.4" y="102.4">R314</text>
<text x="68.6" y="102.4">10K-1%1</text>
<text x="77" y="104.9">2</text>
<text x="77" y="107.4">3</text>
<text x="102.2" y="107.4">8</text>
<text x="102.2" y="104.9">9</text>
<text x="102.2" y="102.4">10</text>
<text x="108.5" y="102.2">ADC_SCL</text>
<text x="108.5" y="104.7">ADC_SDA</text>
<text x="127" y="105">C314</text>
<text x="183.4" y="103.5">RIGHT_STICK_X_MID</text>
<text x="183.4" y="106">RIGHT_STICK_X_DOWN</text>
<text x="211.6" y="106.5">4</text>
<text x="211.6" y="104">5</text>
<text x="50.1" y="109.8">RIGHT_STICK_X_UP</text>
<text x="50.1" y="112.4">RIGHT_STICK_X_DOWN 5</text>
<text x="77" y="110">4</text>
<text x="102.2" y="112.5">6</text>
<text x="102.2" y="110">7</text>
<text x="108.5" y="109.8">RIGHT_STICK_Y_DOWN</text>
<text x="108.5" y="112.4">RIGHT_STICK_Y_UP</text>
<text x="183.4" y="108.5">RIGHT_STICK_Y_UP</text>
<text x="183.4" y="111.1">RIGHT_STICK_Y_MID</text>
<text x="183.4" y="113.6">RIGHT_STICK_Y_DOWN</text>
<text x="211.6" y="111.6">2</text>
<text x="211.6" y="109">3</text>
<text x="80.3" y="117.7">ADS1115IDGSR</text>
<text x="211.6" y="114.1">1</text>
<text x="220.9" y="120.9" transform="rotate(-90 220.9 120.9)">8</text>
<text x="47.5" y="128.9">RIGHT_STICK_X_UP</text>
<text x="132.1" y="130.4">TP305</text>
<text x="170.7" y="128.9">RIGHT_STICK_Y_UP</text>
<text x="255.3" y="130.4">TP306</text>
<text x="72.4" y="138">R315</text>
<text x="86.2" y="142.3" transform="rotate(-90 86.2 142.3)">1</text>
<text x="88.6" y="141" transform="rotate(90 88.6 141)">TC33X-2-104E</text>
<text x="99.1" y="139.3">R316</text>
<text x="99.1" y="141.8">10K-1%</text>
<text x="109.3" y="138">C315</text>
<text x="195.6" y="138">R317</text>
<text x="209.4" y="142.3" transform="rotate(-90 209.4 142.3)">1</text>
<text x="211.8" y="141" transform="rotate(90 211.8 141)">TC33X-2-104E</text>
<text x="222.3" y="139.3">R318</text>
<text x="222.3" y="141.8">10K-1%</text>
<text x="232.5" y="138">C316</text>
<text x="17.6" y="147.9">VDD3V3</text>
<text x="36.9" y="145.6">R319</text>
<text x="47.5" y="146.6">RIGHT_STICK_X_MID</text>
<text x="82.3" y="147.2">2</text>
<text x="91.1" y="144.8" transform="rotate(90 91.1 144.8)">R320</text>
<text x="124.5" y="146.9">C317</text>
<text x="140.8" y="147.9">VDD3V3</text>
<text x="160.1" y="145.6">R321</text>
<text x="170.7" y="146.6">RIGHT_STICK_Y_MID</text>
<text x="205.5" y="147.2">2</text>
<text x="214.3" y="144.8" transform="rotate(90 214.3 144.8)">R322</text>
<text x="247.7" y="146.9">C320</text>
<text x="31.8" y="152">C318</text>
<text x="36.9" y="150.7">0R-1%</text>
<text x="49.6" y="152">C319</text>
<text x="72.4" y="155.8">R323</text>
<text x="86.2" y="154" transform="rotate(-90 86.2 154)">3</text>
<text x="109.3" y="155.8">C323</text>
<text x="155" y="152">C321</text>
<text x="160.1" y="150.7">0R-1%</text>
<text x="172.8" y="152">C322</text>
<text x="195.6" y="155.8">R325</text>
<text x="209.4" y="154" transform="rotate(-90 209.4 154)">3</text>
<text x="232.5" y="155.8">C324</text>
<text x="99.1" y="157.1">R324</text>
<text x="99.1" y="159.6">10K-1%</text>
<text x="222.3" y="157.1">R326</text>
<text x="222.3" y="159.6">10K-1%</text>
<text x="47.5" y="165.7">RIGHT_STICK_X_DOWN</text>
<text x="132.1" y="167.2">TP307</text>
<text x="170.7" y="165.7">RIGHT_STICK_Y_DOWN</text>
<text x="255.3" y="167.2">TP308</text>
<text x="42.5" y="174.3">VDD3V3</text>
<text x="54.7" y="176.1">R327</text>
<text x="65.3" y="177.1">ADC_SCL</text>
<text x="54.7" y="183.7">R328</text>
<text x="54.7" y="181.2">4.7K-1%</text>
<text x="65.3" y="184.7">ADC_SDA</text>
<text x="183.4" y="182.4">VDD3V3</text>
<text x="54.7" y="188.8">4.7K-1%</text>
<text x="54.7" y="191.3">R329</text>
<text x="54.7" y="196.4">4.7K-1%</text>
<text x="65.3" y="192.4">ADC1_INT</text>
<text x="54.7" y="199">R331</text>
<text x="65.3" y="200">ADC2_INT</text>
<text x="54.7" y="204">4.7K-1%</text>
</g>
<g font-size="2.3" fill="#000080">
<text x="127" y="17.4">1uF-10%-50V</text>
<text x="127" y="23.7">100nF-10%-50V</text>
<text x="109.3" y="59.3">22nF-10%-50V</text>
<text x="233.7" y="59.3">22nF-10%-50V</text>
<text x="125.4" y="66.1" transform="rotate(90 125.4 66.1)">220nF-10%-50V</text>
<text x="249.9" y="66.1" transform="rotate(90 249.9 66.1)">220nF-10%-50V</text>
<text x="31.8" y="73.2">1uF-10%-50V</text>
<text x="49.6" y="73.2">1uF-10%-50V</text>
<text x="109.3" y="77">22nF-10%-50V</text>
<text x="156.3" y="73.2">1uF-10%-50V</text>
<text x="174" y="73.2">1uF-10%-50V</text>
<text x="233.7" y="77">22nF-10%-50V</text>
<text x="127" y="101.2">1uF-10%-50V</text>
<text x="127" y="107.5">100nF-10%-50V</text>
<text x="109.3" y="143.1">22nF-10%-50V</text>
<text x="232.5" y="143.1">22nF-10%-50V</text>
<text x="125.4" y="149.9" transform="rotate(90 125.4 149.9)">220nF-10%-50V</text>
<text x="248.6" y="149.9" transform="rotate(90 248.6 149.9)">220nF-10%-50V</text>
<text x="31.8" y="157.1">1uF-10%-50V</text>
<text x="49.6" y="157.1">1uF-10%-50V</text>
<text x="109.3" y="160.9">22nF-10%-50V</text>
<text x="155" y="157.1">1uF-10%-50V</text>
<text x="172.8" y="157.1">1uF-10%-50V</text>
<text x="232.5" y="160.9">22nF-10%-50V</text>
</g>
<g font-size="2.3" fill="#cc8006">
<text x="60.5" y="19.4">0402</text>
<text x="222.6" y="23.2" transform="rotate(90 222.6 23.2)">C</text>
<text x="71.6" y="57.7" transform="rotate(-90 71.6 57.7)">0402</text>
<text x="98.3" y="59" transform="rotate(-90 98.3 59)">0402</text>
<text x="196" y="57.7" transform="rotate(-90 196 57.7)">0402</text>
<text x="222.7" y="59" transform="rotate(-90 222.7 59)">0402</text>
<text x="37.6" y="63.9">0402</text>
<text x="162.1" y="63.9">0402</text>
<text x="71.6" y="75.5" transform="rotate(-90 71.6 75.5)">0402</text>
<text x="98.3" y="76.7" transform="rotate(-90 98.3 76.7)">0402</text>
<text x="196" y="75.5" transform="rotate(-90 196 75.5)">0402</text>
<text x="222.7" y="76.7" transform="rotate(-90 222.7 76.7)">0402</text>
<text x="60.5" y="103.3">0402</text>
<text x="221.4" y="107" transform="rotate(90 221.4 107)">C</text>
<text x="71.6" y="141.5" transform="rotate(-90 71.6 141.5)">0402</text>
<text x="98.3" y="142.8" transform="rotate(-90 98.3 142.8)">0402</text>
<text x="194.8" y="141.5" transform="rotate(-90 194.8 141.5)">0402</text>
<text x="221.4" y="142.8" transform="rotate(-90 221.4 142.8)">0402</text>
<text x="37.6" y="147.7">0402</text>
<text x="160.8" y="147.7">0402</text>
<text x="71.6" y="159.3" transform="rotate(-90 71.6 159.3)">0402</text>
<text x="98.3" y="160.6" transform="rotate(-90 98.3 160.6)">0402</text>
<text x="194.8" y="159.3" transform="rotate(-90 194.8 159.3)">0402</text>
<text x="221.4" y="160.6" transform="rotate(-90 221.4 160.6)">0402</text>
<text x="55.4" y="178.2">0402</text>
<text x="55.4" y="185.8">0402</text>
<text x="55.4" y="193.4">0402</text>
<text x="55.4" y="201">0402</text>
</g>
<g font-size="2.3" fill="#00c">
<text x="81.3" y="20.2">ADDR</text>
<text x="81.3" y="22.7">INT</text>
<text x="94.4" y="22.7">SDA</text>
<text x="94.7" y="20.2">SCL</text>
<text x="81.3" y="25.2">GND</text>
<text x="81.3" y="27.8">AIN0</text>
<text x="94" y="27.8">AIN3</text>
<text x="94.3" y="25.2">VDD</text>
<text x="81.3" y="30.3">AIN1</text>
<text x="94" y="30.3">AIN2</text>
<text x="81.3" y="104">ADDR</text>
<text x="81.3" y="106.5">INT</text>
<text x="94.4" y="106.5">SDA</text>
<text x="94.7" y="104">SCL</text>
<text x="81.3" y="109">GND</text>
<text x="81.3" y="111.6">AIN0</text>
<text x="94" y="111.6">AIN3</text>
<text x="94.3" y="109">VDD</text>
<text x="81.3" y="114.1">AIN1</text>
<text x="94" y="114.1">AIN2</text>
</g>
<g font-size="2.3" fill="#0f0">
<text x="72.4" y="56.7">2.55K-1%(NC)</text>
<text x="196.9" y="56.7">2.55K-1%(NC)</text>
<text x="72.4" y="74.5">2.55K-1%(NC)</text>
<text x="196.9" y="74.5">2.55K-1%(NC)</text>
<text x="72.4" y="140.5">2.55K-1%(NC)</text>
<text x="195.6" y="140.5">2.55K-1%(NC)</text>
<text x="72.4" y="158.3">2.55K-1%(NC)</text>
<text x="195.6" y="158.3">2.55K-1%(NC)</text>
</g>
<g font-size="2.3" fill="#f00">
<text x="82.1" y="178.6">I2C_SCL [1]</text>
<text x="200.2" y="183.7">VDD3V3 [1,2,4]</text>
<text x="82.1" y="186.3">I2C_SDA [1]</text>
<text x="82.1" y="194.1">ADC1_INT</text>
<text x="82.1" y="201.5">ADC2_INT</text>
</g>
<g font-size="1.8">
<text x="31.7" y="1.9">5</text>
<text x="90.1" y="1.9">4</text>
<text x="148.5" y="1.9">3</text>
<text x="206.8" y="1.9">2</text>
<text x="265.2" y="1.9">1</text>
<text x=".7" y="29.8">D</text>
<text x="295.1" y="29.8">D</text>
<text x=".7" y="80.9">C</text>
<text x="295.1" y="80.9">C</text>
<text x=".7" y="132.1">B</text>
<text x="295.1" y="132.1">B</text>
<text x=".7" y="183.3">A</text>
<text x="295.1" y="183.3">A</text>
<text x="222.3" y="202.3">Date:</text>
<text x="236" y="202.3">Wednesday, July 16, 2025</text>
<text x="273.1" y="202.3">Rev:</text>
<text x="281.7" y="202.3">&lt;Revision&gt;</text>
<text x="31.7" y="209.2">5</text>
<text x="90.1" y="209.2">4</text>
<text x="148.5" y="209.2">3</text>
<text x="206.8" y="209.2">2</text>
<text x="222" y="206.1">Designed by:</text>
<text x="235.7" y="206.1">&lt;Designer&gt;</text>
<text x="246.2" y="206.1">Reviewed by:</text>
<text x="259.4" y="206.1">&lt;Checker&gt;</text>
<text x="265.2" y="209.2">1</text>
<text x="272.8" y="206.1">Sheet:</text>
<text x="282.5" y="205.9">3</text>
<text x="285.3" y="205.9">of</text>
<text x="288.6" y="205.9">4</text>
</g>
<g font-size="1.3" fill="#cc8006">
<text x="126.1" y="16.8" transform="rotate(-90 126.1 16.8)">0402</text>
<text x="126.1" y="23.2" transform="rotate(-90 126.1 23.2)">0402</text>
<text x="107.7" y="56.2">0402</text>
<text x="232.2" y="56.2">0402</text>
<text x="123" y="65.1">0402</text>
<text x="247.4" y="65.1">0402</text>
<text x="30.3" y="70.2">0402</text>
<text x="48" y="70.2">0402</text>
<text x="154.7" y="70.2">0402</text>
<text x="172.5" y="70.2">0402</text>
<text x="107.7" y="74">0402</text>
<text x="232.2" y="74">0402</text>
<text x="126.1" y="100.6" transform="rotate(-90 126.1 100.6)">0402</text>
<text x="126.1" y="107" transform="rotate(-90 126.1 107)">0402</text>
<text x="107.7" y="140">0402</text>
<text x="230.9" y="140">0402</text>
<text x="123" y="148.9">0402</text>
<text x="246.2" y="148.9">0402</text>
<text x="30.3" y="154">0402</text>
<text x="48" y="154">0402</text>
<text x="153.5" y="154">0402</text>
<text x="171.2" y="154">0402</text>
<text x="107.7" y="157.8">0402</text>
<text x="230.9" y="157.8">0402</text>
</g>
</svg>
